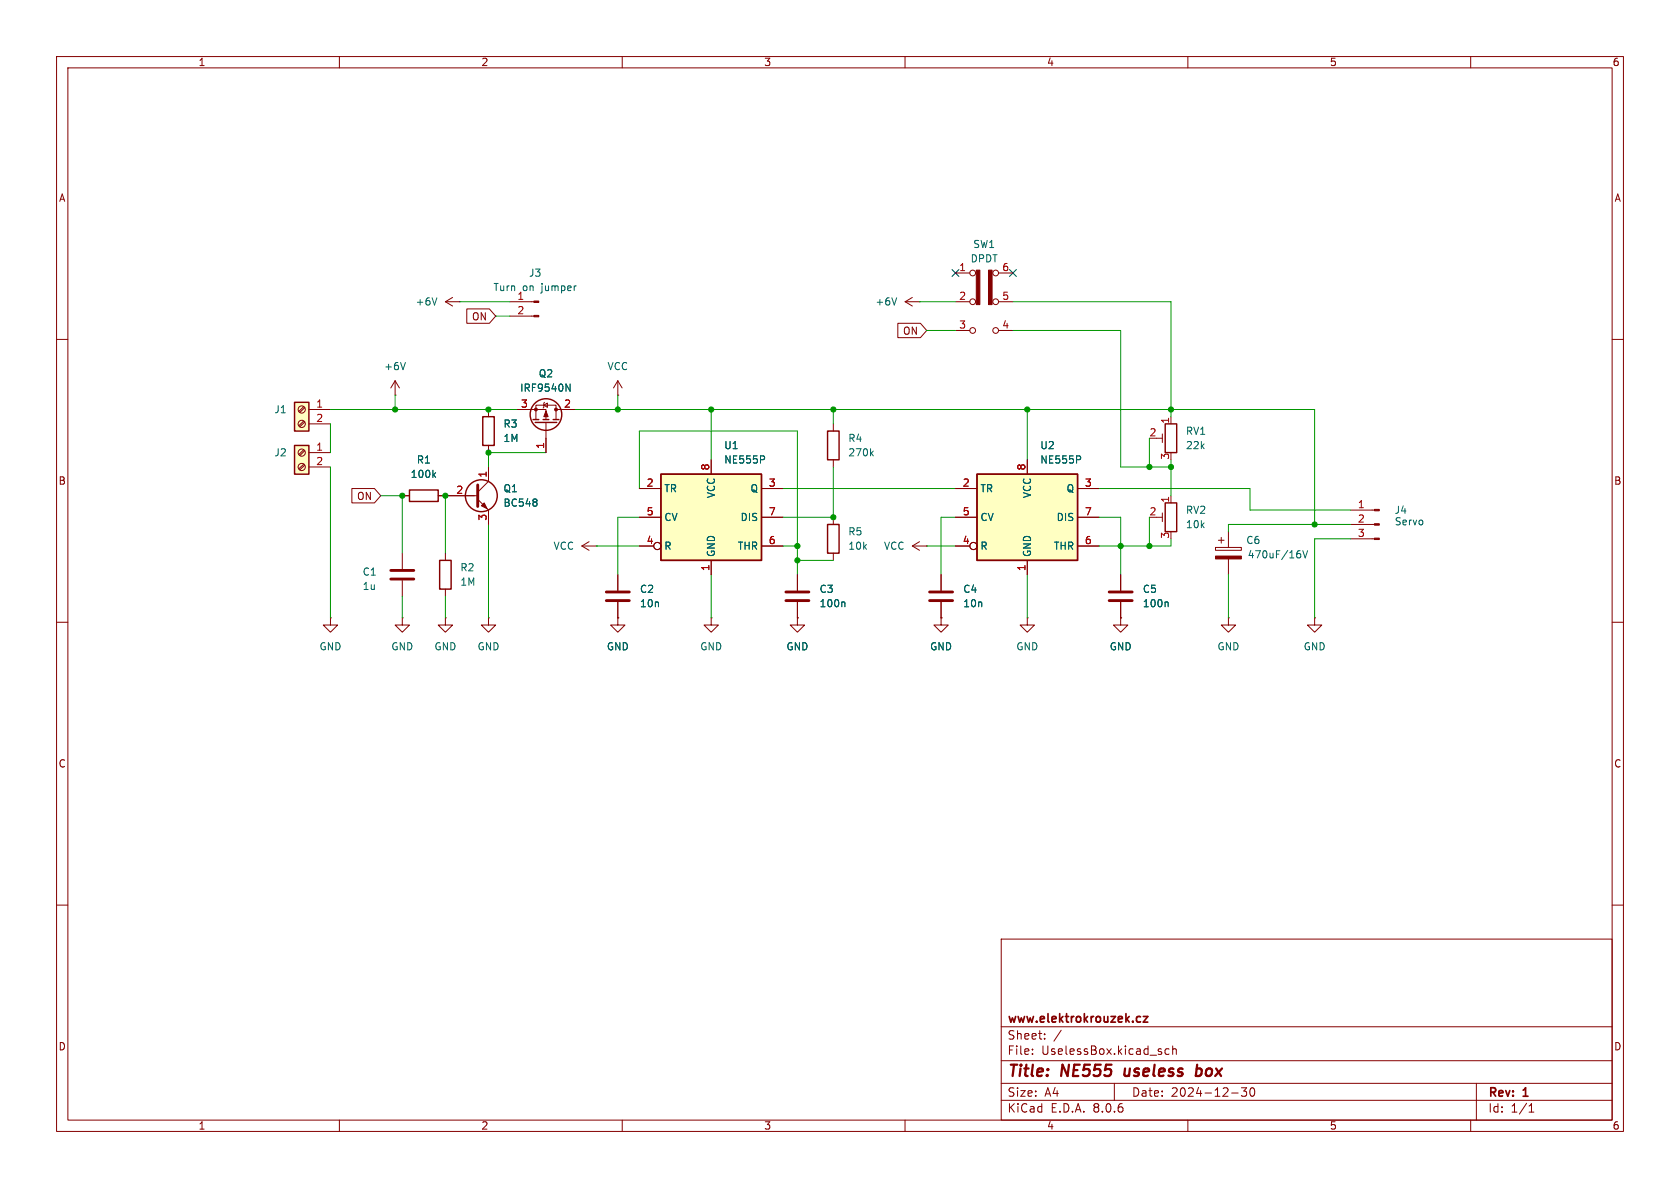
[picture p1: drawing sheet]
<svg xmlns="http://www.w3.org/2000/svg" width="297mm" height="210mm" viewBox="0 0 297 210" stroke-linecap="round" stroke-linejoin="round" font-family="sans-serif">
<g fill="none" stroke="#840000" stroke-width=".18">
<path d="M10 10h277v190h-277zM12 12h273v186h-273zM60 10v2M110 10v2M160 10v2M210 10v2M260 10v2M10 60h2M285 60h2M86.4 72.4v1.3M86.4 78.7v1.3M71.1 87.6h1.3"/>
<path d="M77.5 87.6h7M84.5 88.3l1.9 1.9v2.5M86.4 82.6v2.5l-1.9 1.9M10 110h2M166.4 101.6v2.8M166.4 106.4v2.8M198.1 109.2v1.3h1.3l-1.3 1.3-1.3-1.3h1.3M198.1 109.2h.1M285 110h2M10 160h2M285 160h2M177 166h108v32h-108z"/>
<path d="M60 198v2M110 198v2M160 198v2M177 194.5h108M177 191.5h108M177 187.5h108M177 181.5h108M182.5 186.3v.1M182.5 185.5v.1M184.7 183.6v.1M184.7 182.8v.1M187.6 182.1l-1.3 2"/>
<path d="M197 191.5v3M206.7 185.5l-.5-.1-.2 .3v.4l.1 .2h.6M207.3 185.5l.2-.1 .4 .1 .1 .9M207.3 184.9v1.5M210 198v2M217.7 193.2h1.2M219.5 192.3h.9l-.5 .6 .4 .1v.7l-.2 .1h-.4l-.2-.1M221.2 192.4l.1-.1a.81 .81 0 0 1 .6 .6 .81 .81 0 0 1-.3 .8l-.1 .1a.81 .81 0 0 1-.6-.6 .81 .81 0 0 1 .3-.8zM260 198v2M261 191.5v6.5M270.3 196.6h.9M270.3 195.5l.4-.4v1.5"/>
</g>
<path d="M198.9 188.9l-.1 1 .2 .3M211.6 189l.2-.1 .5 .1M211.6 188.2l-.2 2M212.3 190a.66 .66 0 0 1-.9 .1" fill="none" stroke="#840000" stroke-width=".4"/>
<path d="M202.1 179.7h.8l-.8 1h.8" fill="none" stroke="#840000" stroke-width=".3"/>
<path d="M84.5 85.7v3.8M164.3 106.2h4.1M164.3 104.6h4.1" fill="none" stroke="#840000" stroke-width=".51"/>
<path d="M85.1 89.4l.5-.5 .5 1z" fill="#840000" stroke="#840000" stroke-width=".18"/>
<g fill="none" stroke="#840000" stroke-width=".25">
<path d="M85.3 73.7h2.1v5h-2.1zM72.4 86.6h5.1v2h-5.1z"/>
<circle cx="85.1" cy="87.6" r="2.82"/>
</g>
<path d="M76.7 83.9l.3 .5M77 83.6l-.5 .4M94.8 88.3l.1 .2-.1 .2M94.8 88.8l.1 .2-.1 .4" fill="none" stroke="#006464" stroke-width=".18"/>
<path d="M172.7 83.8h17.8v15.3h-17.8z" fill="#ffffc2"/>
<g fill="none" stroke="#840000" stroke-width=".25">
<path d="M94.2 74.2h1M94.6 74.7h3.8M96 74.2h1M97.8 74.2h1M77.7 99.1h2.1v5h-2.1zM172.7 83.8h17.8v15.3h-17.8z"/>
<circle cx="96.5" cy="73.3" r="2.79"/>
</g>
<g fill="none" stroke="#840000" stroke-width=".18">
<path d="M90.2 55.9h4.2M90.2 53.3h4.2M160 53.3h2.6M160 53.3l1.3 .8M161.3 52.6l-1.3 .7M162.6 53.3h.1M168.9 53.3h2.5M168.9 48.3h2.5M168.9 58.4h2.5M176.5 53.3h2.6M176.5 48.3h2.6M176.5 58.4h2.6"/>
<path d="M91.4 72.4h5.1v1.8M94.7 74.2v-2.6h3.6v2.6M96.1 71.6l.7-.4v.8zM96.3 71.1l-.2 .1v.8l-.1 .1M96.5 74.7v5.3M98.3 72.4h3.3M109.2 69.9h.1M109.2 67.3v2.6M109.2 67.3l-.7 1.3M109.2 67.3l.8 1.3M71.1 97.8v2.8M78.7 97.8v1.3"/>
<path d="M102.9 96.5h2.5M102.9 96.5l1.2 .8M104.1 95.8l-1.2 .7M105.4 96.5h.1M168.9 86.4h3.8M168.9 96.5h2.5M168.9 91.4h3.8M181.6 81.3v2.5M181.6 99.1v2.5M190.5 86.4h3.8M190.5 96.5h3.8M190.5 91.4h3.8"/>
<path d="M58.4 109.2v1.3h1.3l-1.3 1.3-1.3-1.3h1.3M58.4 109.2h.1M71.1 109.2v1.3h1.3l-1.3 1.3-1.3-1.3h1.3M71.1 109.2h.1M71.1 102.6v2.8M78.7 109.2v1.3h1.3l-1.3 1.3-1.2-1.3h1.2M78.7 109.2h.1M78.7 104.1v1.3M86.4 109.2v1.3h1.2l-1.2 1.3-1.3-1.3h1.3M86.4 109.2h.1M109.2 109.2v1.3h1.3l-1.3 1.3-1.3-1.3h1.3M109.2 109.2h.1"/>
<path d="M109.2 101.6v2.8M109.2 106.4v2.8M125.7 109.2v1.3h1.3l-1.3 1.3-1.2-1.3h1.2M125.7 109.2h.1M198.1 101.6v2.8M198.1 106.4v2.8"/>
<circle cx="172" cy="53.3" r=".51"/>
<circle cx="172" cy="58.4" r=".51"/>
<circle cx="172" cy="48.3" r=".51"/>
<circle cx="176" cy="48.3" r=".51"/>
<circle cx="176" cy="58.4" r=".51"/>
<circle cx="176" cy="53.3" r=".51"/>
<circle cx="172.1" cy="96.5" r=".63"/>
</g>
<path d="M101.8 50.5h.1M158.5 52.6l-.4 1.3M100.1 67.9l.7 1.3v-1.3M190.9 80.7l.2 .1-.2 .4M206.3 106.4l.2 .2v.7" fill="none" stroke="#006464" stroke-width=".18"/>
<path d="M69.1 100.8h4.1M69.1 102.4h4.1M107.2 106.2h4.1M107.2 104.6h4.1M196.1 106.2h4.1M196.1 104.6h4.1" fill="none" stroke="#840000" stroke-width=".51"/>
<g fill="#840000" stroke="#840000" stroke-width=".18">
<path d="M96.5 72.6l.4 1.1h-.8z"/>
<path d="M94.4 55.8h.8v.2h-.8z"/>
<path d="M94.4 53.2h.8v.3h-.8z"/>
<path d="M172.6 47.8h.6v6h-.6z"/>
<path d="M174.8 47.8h.6v6h-.6z"/>
<circle cx="94.7" cy="72.4" r=".25"/>
<circle cx="98.3" cy="72.4" r=".25"/>
</g>
<path d="M52.1 71.1h2.5v5.1h-2.5z" fill="#ffffc2"/>
<path d="M52.1 71.1h2.5v5.1h-2.5z" fill="none" stroke="#840000" stroke-width=".25"/>
<g fill="none" stroke="#840000" stroke-width=".18">
<path d="M53.7 74.4l-.9 .9M53.7 71.9l-.9 .8M53.9 74.6l-.9 .8M53.9 72.1l-.9 .8M54.6 72.4h3.8M54.6 74.9h3.8"/>
<circle cx="53.3" cy="74.9" r=".63"/>
<circle cx="53.3" cy="72.4" r=".63"/>
</g>
<path d="M52.1 78.7h2.5v5.1h-2.5z" fill="#ffffc2"/>
<path d="M52.1 78.7h2.5v5.1h-2.5z" fill="none" stroke="#840000" stroke-width=".25"/>
<g fill="none" stroke="#840000" stroke-width=".18">
<path d="M53.7 79.5l-.9 .8M53.9 79.7l-.9 .8M53.7 82l-.9 .9M53.9 82.2l-.9 .9M54.6 80h3.8M54.6 82.6h3.8M141 109.2v1.3h1.2l-1.2 1.3-1.3-1.3h1.3M141 109.2h.1"/>
<circle cx="53.3" cy="80" r=".63"/>
<circle cx="53.3" cy="82.5" r=".63"/>
</g>
<path d="M116.8 83.8h17.8v15.3h-17.8z" fill="#ffffc2"/>
<path d="M146.3 76.2h2v5.1h-2zM206 74.9h2v5.1h-2zM116.8 83.8h17.8v15.3h-17.8zM146.3 92.7h2v5.1h-2zM206 88.9h2v5.1h-2z" fill="none" stroke="#840000" stroke-width=".25"/>
<g fill="none" stroke="#840000" stroke-width=".18">
<path d="M78.7 53.3l1.3 .8M78.7 53.3h2.6M80 52.6l-1.3 .7M81.3 53.3h.1M82.5 54.6h4l1.1 1.3-1.1 1.3h-4zM158.7 57.1h4l1.1 1.3-1.1 1.3h-4zM69.8 69.9h.1M69.8 67.3l-.7 1.3M69.8 67.3v2.6M69.8 67.3l.8 1.3M86.4 72.4v1.3M86.4 78.7v1.3"/>
<path d="M91.4 72.4h2.6M96.5 77.5v2.5M99.1 72.4h2.5M147.3 74.9v1.3M204.5 77.5h1M205.5 76.7v1.5M207 73.7v1.2M62.2 86.4h4l1.1 1.2-1.1 1.3h-4zM71.1 87.6h1.3M77.5 87.6h6.3M86.4 82.6v2.5M86.4 90.2v2.5"/>
<path d="M113 86.4h3.8M113 96.5h2.6M113 91.4h3.8M125.7 81.3v2.5M125.7 99.1v2.5M134.6 86.4h3.8M134.6 96.5h3.8M134.6 91.4h3.8M147.3 81.3v1.3M147.3 91.4v1.3M147.3 97.8v1.3M161.3 96.5h2.5"/>
<path d="M161.3 96.5l1.3 .8M162.6 95.8l-1.3 .7M163.8 96.5h.1M168.9 86.4h3.8M168.9 96.5h2.5M168.9 91.4h3.8M181.6 81.3v2.5M181.6 99.1v2.5M190.5 86.4h3.8M190.5 96.5h3.8M190.5 91.4h3.8M204.5 91.4h1"/>
<path d="M205.5 90.7v1.5M207 87.6v1.3M214.9 96.8h4.6v.5h-4.6zM215.4 95.5h1M215.9 95v1M217.2 94v2.8M217.2 98.8v2.8M238.8 95.3h4.2M238.8 92.7h4.2M238.8 90.2h4.2M109.2 109.2h.1M109.2 101.6v2.8"/>
<path d="M109.2 106.4v2.8M141 109.2h.1M141 101.6v2.8M141 106.4v2.8M166.4 109.2v1.3h1.2l-1.2 1.3-1.3-1.3h1.3M166.4 109.2h.1M166.4 101.6v2.8M166.4 106.4v2.8M181.6 109.2v1.3h1.3l-1.3 1.3-1.3-1.3h1.3M181.6 109.2h.1M198.1 109.2h.1M198.1 101.6v2.8"/>
<path d="M198.1 106.4v2.8M217.2 109.2v1.3h1.2l-1.2 1.3-1.3-1.3h1.3M217.2 109.2h.1M232.4 109.2v1.3h1.3l-1.3 1.3-1.3-1.3h1.3M232.4 109.2h.1"/>
<circle cx="116.2" cy="96.5" r=".63"/>
<circle cx="172.1" cy="96.5" r=".63"/>
</g>
<g fill="none" stroke="#006464" stroke-width=".18">
<path d="M77.2 52.6l-.4 1.3M71.7 64.1l-.5 1.2M100.1 67.9l.7 1.3v-1.3M154.4 79.7l-.5 .5M76.7 83.9l.3 .5M77 83.6l-.5 .4M94.8 88.3l.1 .2-.1 .2M94.8 88.8l.1 .2-.1 .4M135.1 80.7l.1 .1-.1 .4M154 80.1l.4 .5M190.9 80.7l.2 .1-.2 .4M229.6 97.4h.2"/>
<path d="M229.7 97.8l.3 .3v.3l-.3 .2M230.3 97.4l.4 1.2 .5-1.2M149.2 106.4l.2 .2v.7M206.3 106.4l.2 .2v.7"/>
</g>
<g fill="#840000" stroke="#840000" stroke-width=".18">
<path d="M214.9 98.3h4.6v.5h-4.6z"/>
<path d="M243 95.1h.8v.3h-.8z"/>
<path d="M243 92.6h.8v.2h-.8z"/>
<path d="M243 90h.8v.3h-.8z"/>
</g>
<path d="M138.9 106.2h4.1M138.9 104.6h4.1" fill="none" stroke="#840000" stroke-width=".51"/>
<g fill="none" stroke="#009600" stroke-width=".18">
<path d="M81.3 53.3h8.9M87.6 55.9h2.6M162.6 53.3h6.3M163.8 58.4h5.1M179.1 53.3h27.9v20.4M179.1 58.4h19v24.2h8.9M58.4 72.4h33M58.4 74.9v5.1M69.8 69.9v2.5M101.6 72.4h130.8v20.3M109.2 69.9v2.5M125.7 72.4v8.9"/>
<path d="M147.3 72.4v2.5M181.6 72.4v8.9M203.2 77.5v5.1M58.4 82.6v26.6M67.3 87.6h3.8v10.2M78.7 87.6v10.2M86.4 92.7v16.5M96.5 80h-10.1v2.6M105.4 96.5h7.6M113 91.4h-3.8v10.2M113 86.4v-10.2h28v25.4M138.4 96.5h2.6"/>
<path d="M138.4 86.4h30.5M141 99.1h6.3M147.3 82.6v8.8h-8.9M163.8 96.5h5.1M168.9 91.4h-2.5v10.2M194.3 91.4h3.8v10.2M194.3 86.4h26.7v3.8h17.8M203.2 91.4v5.1M207 95.3v1.2h-12.7M207 81.3v6.3M238.8 92.7h-21.6v1.3M238.8 95.3h-6.4v13.9"/>
<path d="M71.1 105.4v3.8M78.7 105.4v3.8M125.7 101.6v7.6M181.6 101.6v7.6M217.2 101.6v7.6"/>
</g>
<path d="M168.3 47.7l1.2 1.2M169.5 47.7l-1.2 1.2M178.5 47.7l1.2 1.2M179.7 47.7l-1.2 1.2" fill="none" stroke="#000084" stroke-width=".18"/>
<g fill="#009600" stroke="#009600" stroke-width=".18">
<circle cx="71.1" cy="87.6" r=".46"/>
<circle cx="78.7" cy="87.6" r=".46"/>
<circle cx="69.8" cy="72.4" r=".46"/>
<circle cx="147.3" cy="91.4" r=".46"/>
<circle cx="147.3" cy="72.4" r=".46"/>
<circle cx="181.6" cy="72.4" r=".46"/>
<circle cx="109.2" cy="72.4" r=".46"/>
<circle cx="125.7" cy="72.4" r=".46"/>
<circle cx="86.4" cy="80" r=".46"/>
<circle cx="86.4" cy="72.4" r=".46"/>
<circle cx="141" cy="99.1" r=".46"/>
<circle cx="141" cy="96.5" r=".46"/>
<circle cx="207" cy="72.4" r=".46"/>
<circle cx="232.4" cy="92.7" r=".46"/>
<circle cx="203.2" cy="82.6" r=".46"/>
<circle cx="207" cy="82.6" r=".46"/>
<circle cx="203.2" cy="96.5" r=".46"/>
<circle cx="198.1" cy="96.5" r=".46"/>
</g>
<g font-size="2.8" fill="#840000">
<text x="178" y="190.9">Title:</text>
<text x="187.7" y="190.9">NE555</text>
<text x="199.6" y="190.9">useless</text>
<text x="213.1" y="190.9">box</text>
</g>
<g font-size="2.1" fill="#840000">
<text x="178" y="184">Sheet:</text>
<text x="178" y="181.2">www.elektrokrouzek.cz</text>
<text x="178" y="186.7">File:</text>
<text x="184.1" y="186.7">UselessBox.kicad_sch</text>
<text x="178" y="196.9">KiCad</text>
<text x="178" y="194.1">Size:</text>
<text x="184.7" y="194.1">A4</text>
<text x="185.7" y="196.9">E.D.A.</text>
<text x="193.3" y="196.9">8.0.6</text>
<text x="200" y="194.1">Date:</text>
<text x="207" y="194.1">2024-12-30</text>
<text x="263" y="194.3">Rev:</text>
<text x="263" y="196.9">Id:</text>
<text x="267.1" y="196.9">1/1</text>
<text x="269.4" y="194.3">1</text>
</g>
<g font-size="1.8" fill="#840000">
<text x="35" y="11.9">1</text>
<text x="85" y="11.9">2</text>
<text x="135" y="11.9">3</text>
<text x="185" y="11.9">4</text>
<text x="235" y="11.9">5</text>
<text x="285" y="11.9">6</text>
<text x="10.3" y="35.9">A</text>
<text x="285.3" y="35.9">A</text>
<text x="83.3" y="56.8">ON</text>
<text x="159.5" y="59.4">ON</text>
<text x="10.3" y="85.9">B</text>
<text x="63" y="88.6">ON</text>
<text x="285.3" y="85.9">B</text>
<text x="10.3" y="135.9">C</text>
<text x="285.3" y="135.9">C</text>
<text x="10.3" y="185.9">D</text>
<text x="285.3" y="185.9">D</text>
<text x="35" y="199.9">1</text>
<text x="85" y="199.9">2</text>
<text x="135" y="199.9">3</text>
<text x="185" y="199.9">4</text>
<text x="235" y="199.9">5</text>
<text x="285" y="199.9">6</text>
</g>
<g font-size="1.8" fill="#006464">
<text x="171.5" y="46.6">DPDT</text>
<text x="172" y="44">SW1</text>
<text x="87.1" y="51.7">Turn</text>
<text x="91.4" y="53.1">1</text>
<text x="92.4" y="51.7">on</text>
<text x="93.4" y="49.1">J3</text>
<text x="95.8" y="51.7">jumper</text>
<text x="73.4" y="54.2">+6V</text>
<text x="154.7" y="54.2">+6V</text>
<text x="67.8" y="65.6">+6V</text>
<text x="107.3" y="65.6">VCC</text>
<text x="91.9" y="69.4">IRF9540N</text>
<text x="95.1" y="66.9">Q2</text>
<text x="48.4" y="73.3">J1</text>
<text x="88.9" y="75.8">R3</text>
<text x="209.6" y="77.1">RV1</text>
<text x="48.4" y="80.9">J2</text>
<text x="73.6" y="82.1">R1</text>
<text x="88.9" y="78.3">1M</text>
<text x="127.9" y="79.6">U1</text>
<text x="127.9" y="82.1">NE555P</text>
<text x="149.9" y="78.3">R4</text>
<text x="149.9" y="80.9">270k</text>
<text x="183.8" y="79.6">U2</text>
<text x="183.8" y="82.1">NE555P</text>
<text x="209.6" y="79.6">22k</text>
<text x="72.5" y="84.7">100k</text>
<text x="88.9" y="89.8">BC548</text>
<text x="88.9" y="87.2">Q1</text>
<text x="117.3" y="87.2">TR</text>
<text x="126.6" y="88.2" transform="rotate(-90 126.6 88.2)">VCC</text>
<text x="132.6" y="87.2">Q</text>
<text x="173.2" y="87.2">TR</text>
<text x="182.5" y="88.2" transform="rotate(-90 182.5 88.2)">VCC</text>
<text x="188.5" y="87.2">Q</text>
<text x="117.3" y="92.3">CV</text>
<text x="130.8" y="92.3">DIS</text>
<text x="149.9" y="94.8">R5</text>
<text x="173.2" y="92.3">CV</text>
<text x="186.7" y="92.3">DIS</text>
<text x="209.6" y="91">RV2</text>
<text x="209.6" y="93.6">10k</text>
<text x="246.5" y="91">J4</text>
<text x="246.5" y="93.1">Servo</text>
<text x="64" y="102">C1</text>
<text x="81.3" y="101.2">R2</text>
<text x="97.8" y="97.4">VCC</text>
<text x="117.3" y="97.4">R</text>
<text x="126.6" y="98.6" transform="rotate(-90 126.6 98.6)">GND</text>
<text x="130.3" y="97.4">THR</text>
<text x="149.9" y="97.4">10k</text>
<text x="156.2" y="97.4">VCC</text>
<text x="173.2" y="97.4">R</text>
<text x="182.5" y="98.6" transform="rotate(-90 182.5 98.6)">GND</text>
<text x="186.2" y="97.4">THR</text>
<text x="220.2" y="96.4">C6</text>
<text x="220.5" y="98.9">470uF/16V</text>
<text x="64" y="104.5">1u</text>
<text x="81.3" y="103.7">1M</text>
<text x="113" y="105">C2</text>
<text x="113" y="107.5">10n</text>
<text x="144.8" y="105">C3</text>
<text x="144.8" y="107.5">100n</text>
<text x="170.2" y="105">C4</text>
<text x="170.2" y="107.5">10n</text>
<text x="201.9" y="105">C5</text>
<text x="201.9" y="107.5">100n</text>
<text x="56.4" y="115.2">GND</text>
<text x="69.1" y="115.2">GND</text>
<text x="76.7" y="115.2">GND</text>
<text x="84.3" y="115.2">GND</text>
<text x="107.2" y="115.2">GND</text>
<text x="123.7" y="115.2">GND</text>
<text x="138.9" y="115.2">GND</text>
<text x="164.3" y="115.2">GND</text>
<text x="179.6" y="115.2">GND</text>
<text x="196.1" y="115.2">GND</text>
<text x="215.1" y="115.2">GND</text>
<text x="230.4" y="115.2">GND</text>
</g>
<g font-size="1.8" fill="#a90000">
<text x="169.5" y="48">1</text>
<text x="169.5" y="53.1">2</text>
<text x="177.1" y="53.1">5</text>
<text x="177.1" y="48">6</text>
<text x="91.4" y="55.6">2</text>
<text x="169.5" y="58.2">3</text>
<text x="177.1" y="58.2">4</text>
<text x="55.8" y="72.1">1</text>
<text x="55.8" y="74.7">2</text>
<text x="92" y="72.1">3</text>
<text x="99.6" y="72.1">2</text>
<text x="203.1" y="77.2">2</text>
<text x="206.8" y="75" transform="rotate(-90 206.8 75)">1</text>
<text x="55.8" y="79.8">1</text>
<text x="55.8" y="82.3">2</text>
<text x="96.3" y="79.4" transform="rotate(-90 96.3 79.4)">1</text>
<text x="125.5" y="83.3" transform="rotate(-90 125.5 83.3)">8</text>
<text x="181.4" y="83.3" transform="rotate(-90 181.4 83.3)">8</text>
<text x="206.8" y="81.4" transform="rotate(-90 206.8 81.4)">3</text>
<text x="80.6" y="87.4">2</text>
<text x="86.1" y="84.5" transform="rotate(-90 86.1 84.5)">1</text>
<text x="114.2" y="86.1">2</text>
<text x="135.8" y="86.1">3</text>
<text x="170.1" y="86.1">2</text>
<text x="191.7" y="86.1">3</text>
<text x="206.8" y="89" transform="rotate(-90 206.8 89)">1</text>
<text x="240" y="89.9">1</text>
<text x="86.1" y="92.1" transform="rotate(-90 86.1 92.1)">3</text>
<text x="114.2" y="91.2">5</text>
<text x="135.8" y="91.2">7</text>
<text x="170.1" y="91.2">5</text>
<text x="191.7" y="91.2">7</text>
<text x="203.1" y="91.2">2</text>
<text x="206.8" y="95.3" transform="rotate(-90 206.8 95.3)">3</text>
<text x="240" y="92.5">2</text>
<text x="240" y="95">3</text>
<text x="114.2" y="96.3">4</text>
<text x="125.5" y="101" transform="rotate(-90 125.5 101)">1</text>
<text x="135.8" y="96.3">6</text>
<text x="170.1" y="96.3">4</text>
<text x="181.4" y="101" transform="rotate(-90 181.4 101)">1</text>
<text x="191.7" y="96.3">6</text>
</g>
</svg>
